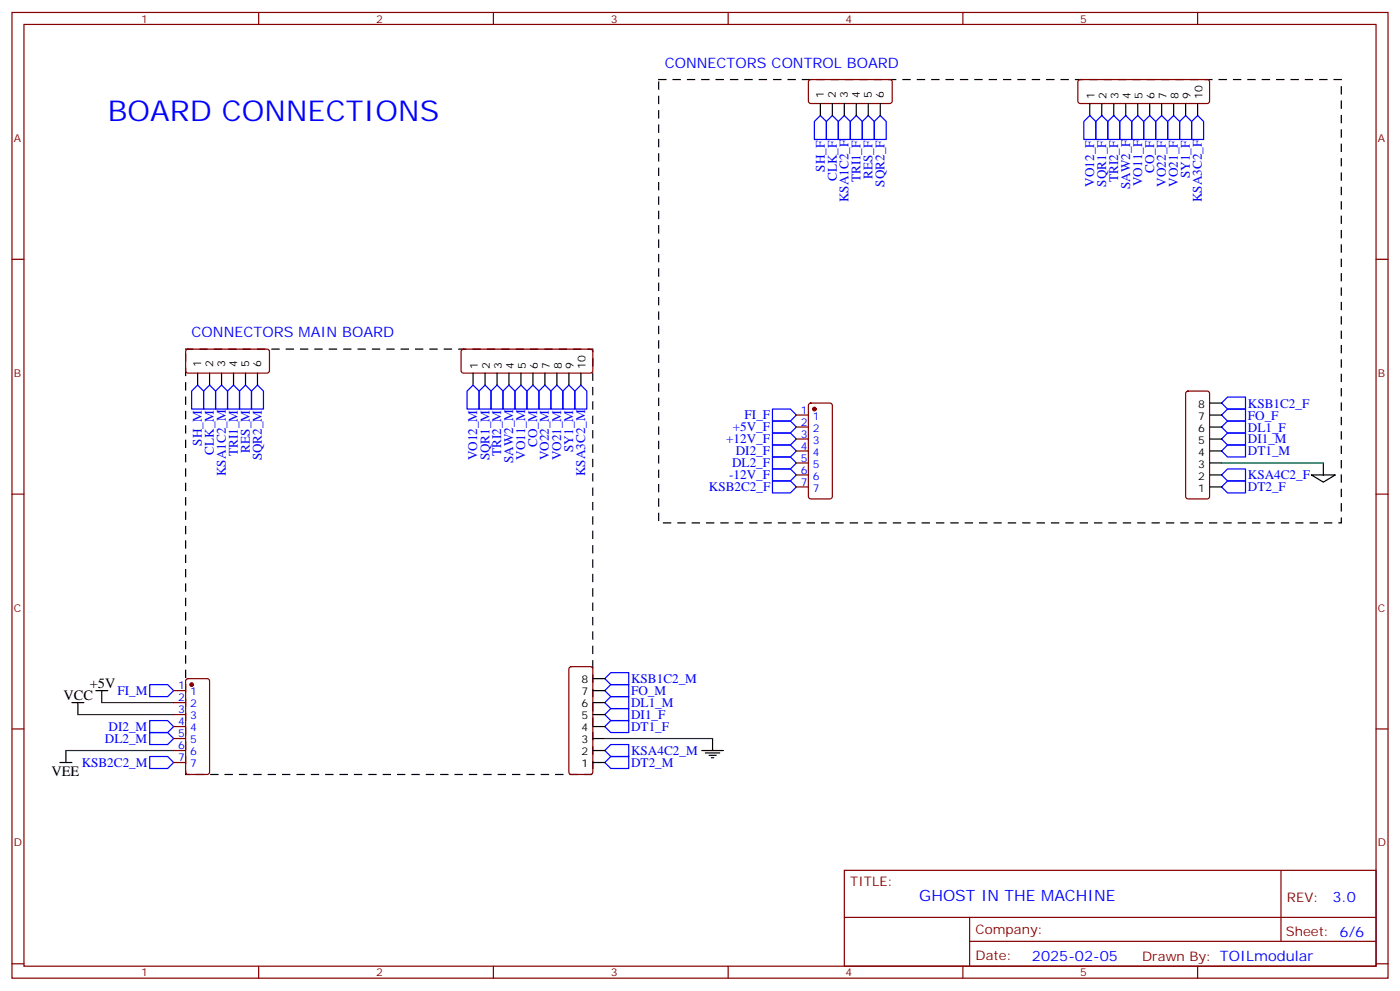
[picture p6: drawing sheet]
<svg xmlns="http://www.w3.org/2000/svg" width="412mm" height="292mm" viewBox="0 0 412 292" stroke-linecap="round" stroke-linejoin="round" font-family="sans-serif">
<g fill="none" stroke="#870000" stroke-width=".35">
<path d="M3.5 3.7h405.4v284.3h-405.4zM7.1 7.2h398.2v277.3h-398.2zM76.2 3.7v3.5M145.3 3.7v3.5M214.5 3.7v3.5M283.6 3.7v3.5M352.8 3.7v3.5M238.4 23.6l.4-.2 23.6 .1 .4 .6v5.9l-.7 .5-23.5-.1-.5-.6v-5.7zM317.7 23.6l.5-.2h37.4l.5 .2 .2 .5v5.7l-.2 .5-.5 .2h-37.4l-.5-.3-.2-.4v-5.7zM3.5 76.3h3.6M405.3 76.3h3.6M54.9 103l.5-.2 23.5 .1 .5 .6-.1 5.9-.6 .5-23.6-.1-.4-.7v-5.6z"/>
<path d="M136.1 103l.4-.2h37.4l.5 .2 .2 .5v5.6l-.2 .5-.5 .3h-37.4l-.5-.3-.2-.5v-5.6zM238.4 118.9l.4-.2h5.7l.6 .4 .1 27.1-.3 .5-.4 .2h-5.7l-.5-.2-.2-.5v-26.8zM349.5 115.4l.5-.3h5.6l.5 .3 .2 .5v30.3l-.2 .5-.5 .2h-5.6l-.5-.2-.3-.5v-30.3zM234.6 122.2h3.5M234.6 125.7h3.5M234.6 129.3h3.5M234.6 132.8h3.5M234.6 136.3h3.5M234.6 139.8h3.5M3.5 145.5h3.6M234.6 143.4h3.5M405.3 145.5h3.6"/>
<path d="M167.8 196.5l.5-.2h5.6l.5 .2 .2 .5v30.3l-.2 .5-.5 .2h-5.6l-.5-.2-.2-.5v-30.3zM3.5 214.6h3.6M51.2 203.3h3.5M51.2 206.9h3.5M51.2 210.4h3.5M51.2 213.9h3.5M51.2 217.5h3.5M54.9 200l.5-.2h5.6l.7 .4v27.1l-.2 .5-.5 .2h-5.6l-.5-.2-.2-.5v-26.8zM405.3 214.6h3.6M51.2 221h3.5M51.2 224.5h3.5M248.7 256.3h156.6v28.2h-156.6z"/>
<path d="M377.3 256.3v20.9M248.7 270.1h156.5M285.6 277.2h119.6M285.6 270.1v14.1M3.5 283.8h3.6M76.2 284.5v3.5M145.3 284.5v3.5M214.5 284.5v3.5M283.6 284.5v3.5M352.8 284.5v3.5M405.3 283.8h3.6"/>
</g>
<g fill="none" stroke="#00f" stroke-width=".35">
<path d="M241.7 34l1.7 1.8v5.3h-3.5v-5.3zM245.2 34l1.7 1.8v5.3h-3.5v-5.3zM246.9 35.8l1.8-1.8 1.8 1.8v5.3h-3.6zM252.2 34l1.8 1.8v5.3h-3.5v-5.3zM254 35.8l1.8-1.8 1.7 1.8v5.3h-3.5zM259.3 34l1.8 1.8v5.3h-3.6v-5.3zM319.3 35.8l1.7-1.8 1.8 1.8v5.3h-3.5zM322.8 35.8l1.8-1.8 1.7 1.8v5.3h-3.5zM326.3 35.8l1.8-1.8 1.7 1.8v5.3h-3.5zM329.8 35.8l1.8-1.8 1.8 1.8v5.3h-3.6zM333.4 35.8l1.7-1.8 1.8 1.8v5.3h-3.5zM338.7 34l1.7 1.8v5.3h-3.5v-5.3z"/>
<path d="M342.2 34l1.8 1.8v5.3h-3.6v-5.3zM345.7 34l1.8 1.8v5.3h-3.5v-5.3zM349.2 34l1.8 1.8v5.3h-3.5v-5.3zM351 35.8l1.8-1.8 1.7 1.8v5.3h-3.5zM58.2 113.4l1.8 1.7v5.3h-3.6v-5.3zM61.7 113.4l1.8 1.7v5.3h-3.5v-5.3zM65.3 113.4l1.7 1.7v5.3h-3.5v-5.3zM68.8 113.4l1.8 1.7v5.3h-3.6v-5.3zM72.3 113.4l1.8 1.7v5.3h-3.5v-5.3zM75.8 113.4l1.8 1.7v5.3h-3.5v-5.3zM139.3 113.4l1.8 1.7v5.3h-3.5v-5.3zM141.1 115.1l1.8-1.7 1.7 1.7v5.3h-3.5z"/>
<path d="M146.4 113.4l1.8 1.7v5.3h-3.6v-5.3zM149.9 113.4l1.8 1.7v5.3h-3.5v-5.3zM153.5 113.4l1.7 1.7v5.3h-3.5v-5.3zM157 113.4l1.7 1.7v5.3h-3.5v-5.3zM158.7 115.1l1.8-1.7 1.8 1.7v5.3h-3.6zM164 113.4l1.8 1.7v5.3h-3.5v-5.3zM167.6 113.4l1.7 1.7v5.3h-3.5v-5.3zM171.1 113.4l1.8 1.7v5.3h-3.6v-5.3zM361.6 116.9h5.3v3.5h-5.3l-1.8-1.7zM227.5 138.1h5.3l1.8 1.7-1.8 1.8h-5.3zM227.5 127.5h5.3l1.8 1.8-1.8 1.7h-5.3zM227.5 134.5h5.3l1.8 1.8-1.8 1.8h-5.3z"/>
<path d="M227.5 124h5.3l1.8 1.7-1.8 1.8h-5.3zM227.5 131h5.3l1.8 1.8-1.8 1.7h-5.3zM227.5 120.4h5.3l1.8 1.8-1.8 1.8h-5.3zM359.8 122.2l1.8-1.8h5.3v3.6h-5.3zM359.8 139.8l1.8-1.7h5.3v3.5h-5.3zM359.8 129.3l1.8-1.8h5.3v3.5h-5.3zM361.6 124h5.3v3.5h-5.3l-1.8-1.8zM361.6 131h5.3v3.5h-5.3l-1.8-1.7zM227.5 141.6h5.3l1.8 1.8-1.8 1.7h-5.3zM361.6 141.6h5.3v3.5h-5.3l-1.8-1.7zM179.9 198h5.3v3.6h-5.3l-1.7-1.8zM44.1 215.7h5.3l1.8 1.8-1.8 1.7h-5.3z"/>
<path d="M44.1 212.2h5.3l1.8 1.7-1.8 1.8h-5.3zM44.1 201.6h5.3l1.8 1.7-1.8 1.8h-5.3zM178.2 203.3l1.7-1.7h5.3v3.5h-5.3zM178.2 206.9l1.7-1.8h5.3v3.5h-5.3zM178.2 210.4l1.7-1.8h5.3v3.6h-5.3zM179.9 212.2h5.3v3.5h-5.3l-1.7-1.8zM44.1 222.7h5.3l1.8 1.8-1.8 1.8h-5.3zM178.2 221l1.7-1.8h5.3v3.5h-5.3zM178.2 224.5l1.7-1.8h5.3v3.6h-5.3z"/>
</g>
<g fill="none" stroke="#000" stroke-width=".35">
<path d="M241.7 30.5v3.5M245.2 30.5v3.5M248.7 30.5v3.5M252.2 30.5v3.5M255.8 30.5v3.5M259.3 30.5v3.5M321 30.5v3.5M324.6 30.5v3.5M328.1 30.5v3.5M331.6 30.5v3.5M335.1 30.5v3.5M338.7 30.5v3.5"/>
<path d="M342.2 30.5v3.5M345.7 30.5v3.5M349.2 30.5v3.5M352.8 30.5v3.5M58.2 109.9v3.5M61.7 109.9v3.5M65.3 109.9v3.5M68.8 109.9v3.5M72.3 109.9v3.5M75.8 109.9v3.5M139.3 109.9v3.5M142.9 109.9v3.5"/>
<path d="M146.4 109.9v3.5M149.9 109.9v3.5M153.5 109.9v3.5M157 109.9v3.5M160.5 109.9v3.5M164 109.9v3.5M167.6 109.9v3.5M171.1 109.9v3.5M356.3 118.7h3.5M356.3 139.8h3.5M356.3 136.3h3.5M356.3 132.8h3.5"/>
<path d="M356.3 129.3h3.5M356.3 125.7h3.5M356.3 122.2h3.5M386.3 139.8h7l-3.5 2.2zM389.8 136.3v3.5M356.3 143.4h3.5M174.6 199.8h3.6M21.2 206.9h3.5M22.9 206.9v3.5M28.2 203.3h3.5M30 203.3v3.6M174.6 206.9h3.6"/>
<path d="M174.6 203.3h3.6M174.6 217.5h3.6M174.6 213.9h3.6M174.6 210.4h3.6M209.9 217.5v3.5M17.6 224.5h3.6M19.4 221v3.5M174.6 224.5h3.6M174.6 221h3.6M206.7 221h6.4M207.8 221.7h4.2M208.8 222.4h2.2"/>
<path d="M209.5 223.1h.8"/>
</g>
<path d="M359.8 136.3h30M22.9 210.4h28.3M30 206.9h21.2M178.2 217.5h31.7M19.4 221h31.8" fill="none" stroke="#008700" stroke-width=".35"/>
<path d="M194 23.4h201.1v130.6h-201.1zM54.7 102.8h119.9v125.2h-119.9z" fill="none" stroke="#000" stroke-width=".35" stroke-dasharray="2.1 2.1"/>
<g fill="#870000" stroke="#870000" stroke-width=".35">
<circle cx="56.4" cy="201.6" r=".53"/>
<circle cx="239.9" cy="120.4" r=".53"/>
</g>
<text font-size="8.5" fill="#00f" x="31.7" y="35.8">BOARD CONNECTIONS</text>
<text font-size="4.6" fill="#00f" x="270.8" y="265.3">GHOST IN THE MACHINE</text>
<g font-size="4.2" fill="#00f">
<text x="195.8" y="19.9">CONNECTORS CONTROL BOARD</text>
<text x="56.4" y="99.3">CONNECTORS MAIN BOARD</text>
<text x="392.5" y="265.5">3.0</text>
<text x="304" y="282.9">2025-02-05</text>
</g>
<g font-size="4.2">
<text x="26.5" y="202.6">+5V</text>
<text x="18.7" y="206.2">VCC</text>
<text x="15.2" y="228.4">VEE</text>
</g>
<g font-size="3.9" fill="#00f">
<text x="242.9" y="50.6" transform="rotate(-90 242.9 50.6)">SH_F</text>
<text x="246.5" y="53.3" transform="rotate(-90 246.5 53.3)">CLK_F</text>
<text x="253.5" y="53.7" transform="rotate(-90 253.5 53.7)">TRI1_F</text>
<text x="257" y="52.6" transform="rotate(-90 257 52.6)">RES_F</text>
<text x="329.4" y="53.7" transform="rotate(-90 329.4 53.7)">TRI2_F</text>
<text x="339.9" y="51" transform="rotate(-90 339.9 51)">CO_F</text>
<text x="350.5" y="52.4" transform="rotate(-90 350.5 52.4)">SY1_F</text>
<text x="250" y="59.5" transform="rotate(-90 250 59.5)">KSA1C2_F</text>
<text x="260.6" y="54.9" transform="rotate(-90 260.6 54.9)">SQR2_F</text>
<text x="322.3" y="54.9" transform="rotate(-90 322.3 54.9)">VO12_F</text>
<text x="325.8" y="54.9" transform="rotate(-90 325.8 54.9)">SQR1_F</text>
<text x="332.9" y="55.7" transform="rotate(-90 332.9 55.7)">SAW2_F</text>
<text x="336.4" y="54.8" transform="rotate(-90 336.4 54.8)">VO11_F</text>
<text x="343.5" y="54.9" transform="rotate(-90 343.5 54.9)">VO22_F</text>
<text x="347" y="54.9" transform="rotate(-90 347 54.9)">VO21_F</text>
<text x="354" y="59.5" transform="rotate(-90 354 59.5)">KSA3C2_F</text>
<text x="367.6" y="120">KSB1C2_F</text>
<text x="219.3" y="123.5">FI_F</text>
<text x="367.6" y="123.5">FO_F</text>
<text x="59.5" y="131.2" transform="rotate(-90 59.5 131.2)">SH_M</text>
<text x="158.2" y="131.6" transform="rotate(-90 158.2 131.6)">CO_M</text>
<text x="213.9" y="130.5">+12V_F</text>
<text x="215.9" y="127">+5V_F</text>
<text x="367.6" y="127">DL1_F</text>
<text x="367.6" y="130.5">DI1_M</text>
<text x="63" y="133.9" transform="rotate(-90 63 133.9)">CLK_M</text>
<text x="70.1" y="134.3" transform="rotate(-90 70.1 134.3)">TRI1_M</text>
<text x="73.6" y="133.3" transform="rotate(-90 73.6 133.3)">RES_M</text>
<text x="77.1" y="135.6" transform="rotate(-90 77.1 135.6)">SQR2_M</text>
<text x="140.6" y="135.6" transform="rotate(-90 140.6 135.6)">VO12_M</text>
<text x="144.1" y="135.6" transform="rotate(-90 144.1 135.6)">SQR1_M</text>
<text x="147.7" y="134.3" transform="rotate(-90 147.7 134.3)">TRI2_M</text>
<text x="151.2" y="136.3" transform="rotate(-90 151.2 136.3)">SAW2_M</text>
<text x="154.7" y="135.4" transform="rotate(-90 154.7 135.4)">VO11_M</text>
<text x="161.7" y="135.6" transform="rotate(-90 161.7 135.6)">VO22_M</text>
<text x="165.3" y="135.6" transform="rotate(-90 165.3 135.6)">VO21_M</text>
<text x="168.9" y="133.1" transform="rotate(-90 168.9 133.1)">SY1_M</text>
<text x="215.7" y="137.6">DL2_F</text>
<text x="216.7" y="134.1">DI2_F</text>
<text x="367.6" y="134.1">DT1_M</text>
<text x="66.5" y="140.2" transform="rotate(-90 66.5 140.2)">KSA1C2_M</text>
<text x="172.4" y="140.2" transform="rotate(-90 172.4 140.2)">KSA3C2_M</text>
<text x="214.8" y="141.1">-12V_F</text>
<text x="367.6" y="141.2">KSA4C2_F</text>
<text x="208.8" y="144.6">KSB2C2_F</text>
<text x="367.6" y="144.7">DT2_F</text>
<text x="185.9" y="201.1">KSB1C2_M</text>
<text x="34.6" y="204.6">FI_M</text>
<text x="185.9" y="204.7">FO_M</text>
<text x="185.9" y="208.2">DL1_M</text>
<text x="32" y="215.2">DI2_M</text>
<text x="185.9" y="215.2">DT1_F</text>
<text x="185.9" y="211.7">DI1_F</text>
<text x="30.9" y="218.7">DL2_M</text>
<text x="24.1" y="225.8">KSB2C2_M</text>
<text x="185.9" y="222.3">KSA4C2_M</text>
<text x="185.9" y="225.8">DT2_M</text>
</g>
<g font-size="3.9" fill="#800">
<text x="250.5" y="260.8">TITLE:</text>
<text x="379.1" y="265.5">REV:</text>
<text x="287.4" y="275">Company:</text>
<text x="378.7" y="275.7">Sheet: 6/6</text>
<text x="287.4" y="282.7">Date:</text>
<text x="336.4" y="282.8">Drawn By: TOILmodular</text>
</g>
<g font-size="3.2" fill="#800">
<text x="41.6" y="6.7">1</text>
<text x="110.8" y="6.7">2</text>
<text x="179.9" y="6.7">3</text>
<text x="249.1" y="6.7">4</text>
<text x="318.2" y="6.7">5</text>
<text x="4.1" y="41.8">A</text>
<text x="405.9" y="41.8">A</text>
<text x="4.1" y="110.9">B</text>
<text x="405.9" y="110.9">B</text>
<text x="4.1" y="180.1">C</text>
<text x="405.9" y="180.1">C</text>
<text x="4.1" y="249.2">D</text>
<text x="405.9" y="249.2">D</text>
<text x="41.6" y="287.5">1</text>
<text x="110.8" y="287.5">2</text>
<text x="179.9" y="287.5">3</text>
<text x="249.1" y="287.5">4</text>
<text x="318.2" y="287.5">5</text>
</g>
<g font-size="3.2">
<text x="242.7" y="28.7" transform="rotate(-90 242.7 28.7)">1</text>
<text x="246.2" y="28.7" transform="rotate(-90 246.2 28.7)">2</text>
<text x="249.8" y="28.7" transform="rotate(-90 249.8 28.7)">3</text>
<text x="253.3" y="28.7" transform="rotate(-90 253.3 28.7)">4</text>
<text x="256.8" y="28.7" transform="rotate(-90 256.8 28.7)">5</text>
<text x="260.3" y="28.7" transform="rotate(-90 260.3 28.7)">6</text>
<text x="322.4" y="29.2" transform="rotate(-90 322.4 29.2)">1</text>
<text x="326" y="29.2" transform="rotate(-90 326 29.2)">2</text>
<text x="329.5" y="29.2" transform="rotate(-90 329.5 29.2)">3</text>
<text x="333" y="29.2" transform="rotate(-90 333 29.2)">4</text>
<text x="336.5" y="29.2" transform="rotate(-90 336.5 29.2)">5</text>
<text x="340.1" y="29.2" transform="rotate(-90 340.1 29.2)">6</text>
<text x="343.6" y="29.2" transform="rotate(-90 343.6 29.2)">7</text>
<text x="347.1" y="29.2" transform="rotate(-90 347.1 29.2)">8</text>
<text x="350.7" y="29.2" transform="rotate(-90 350.7 29.2)">9</text>
<text x="354.2" y="29.2" transform="rotate(-90 354.2 29.2)">10</text>
<text x="59.3" y="108.1" transform="rotate(-90 59.3 108.1)">1</text>
<text x="62.8" y="108.1" transform="rotate(-90 62.8 108.1)">2</text>
<text x="66.3" y="108.1" transform="rotate(-90 66.3 108.1)">3</text>
<text x="69.8" y="108.1" transform="rotate(-90 69.8 108.1)">4</text>
<text x="73.4" y="108.1" transform="rotate(-90 73.4 108.1)">5</text>
<text x="76.9" y="108.1" transform="rotate(-90 76.9 108.1)">6</text>
<text x="140.8" y="108.5" transform="rotate(-90 140.8 108.5)">1</text>
<text x="144.3" y="108.5" transform="rotate(-90 144.3 108.5)">2</text>
<text x="147.8" y="108.5" transform="rotate(-90 147.8 108.5)">3</text>
<text x="151.3" y="108.5" transform="rotate(-90 151.3 108.5)">4</text>
<text x="154.9" y="108.5" transform="rotate(-90 154.9 108.5)">5</text>
<text x="158.4" y="108.5" transform="rotate(-90 158.4 108.5)">6</text>
<text x="161.9" y="108.5" transform="rotate(-90 161.9 108.5)">7</text>
<text x="165.5" y="108.5" transform="rotate(-90 165.5 108.5)">8</text>
<text x="169" y="108.5" transform="rotate(-90 169 108.5)">9</text>
<text x="172.5" y="108.5" transform="rotate(-90 172.5 108.5)">10</text>
<text x="353" y="123.6">7</text>
<text x="353" y="120.1">8</text>
<text x="353" y="130.7">5</text>
<text x="353" y="127.1">6</text>
<text x="353" y="137.7">3</text>
<text x="353" y="134.2">4</text>
<text x="353" y="141.3">2</text>
<text x="353" y="144.8">1</text>
<text x="171.3" y="201.2">8</text>
<text x="171.3" y="208.3">6</text>
<text x="171.3" y="204.8">7</text>
<text x="171.3" y="215.3">4</text>
<text x="171.3" y="211.8">5</text>
<text x="171.3" y="218.9">3</text>
<text x="171.3" y="225.9">1</text>
<text x="171.3" y="222.4">2</text>
</g>
<g font-size="3.2" fill="#00f">
<text x="235.9" y="121.8">1</text>
<text x="235.9" y="125.4">2</text>
<text x="239.4" y="123.6">1</text>
<text x="235.9" y="128.9">3</text>
<text x="239.4" y="127.1">2</text>
<text x="239.4" y="130.7">3</text>
<text x="235.9" y="132.4">4</text>
<text x="235.9" y="136">5</text>
<text x="239.4" y="134.2">4</text>
<text x="239.4" y="137.7">5</text>
<text x="235.9" y="139.5">6</text>
<text x="235.9" y="143">7</text>
<text x="239.4" y="141.3">6</text>
<text x="239.4" y="144.8">7</text>
<text x="52.5" y="203">1</text>
<text x="52.5" y="206.5">2</text>
<text x="56" y="204.8">1</text>
<text x="56" y="208.3">2</text>
<text x="52.5" y="210">3</text>
<text x="52.5" y="213.6">4</text>
<text x="56" y="211.8">3</text>
<text x="56" y="215.3">4</text>
<text x="52.5" y="217.1">5</text>
<text x="52.5" y="220.6">6</text>
<text x="56" y="218.9">5</text>
<text x="52.5" y="224.2">7</text>
<text x="56" y="222.4">6</text>
<text x="56" y="225.9">7</text>
</g>
</svg>
